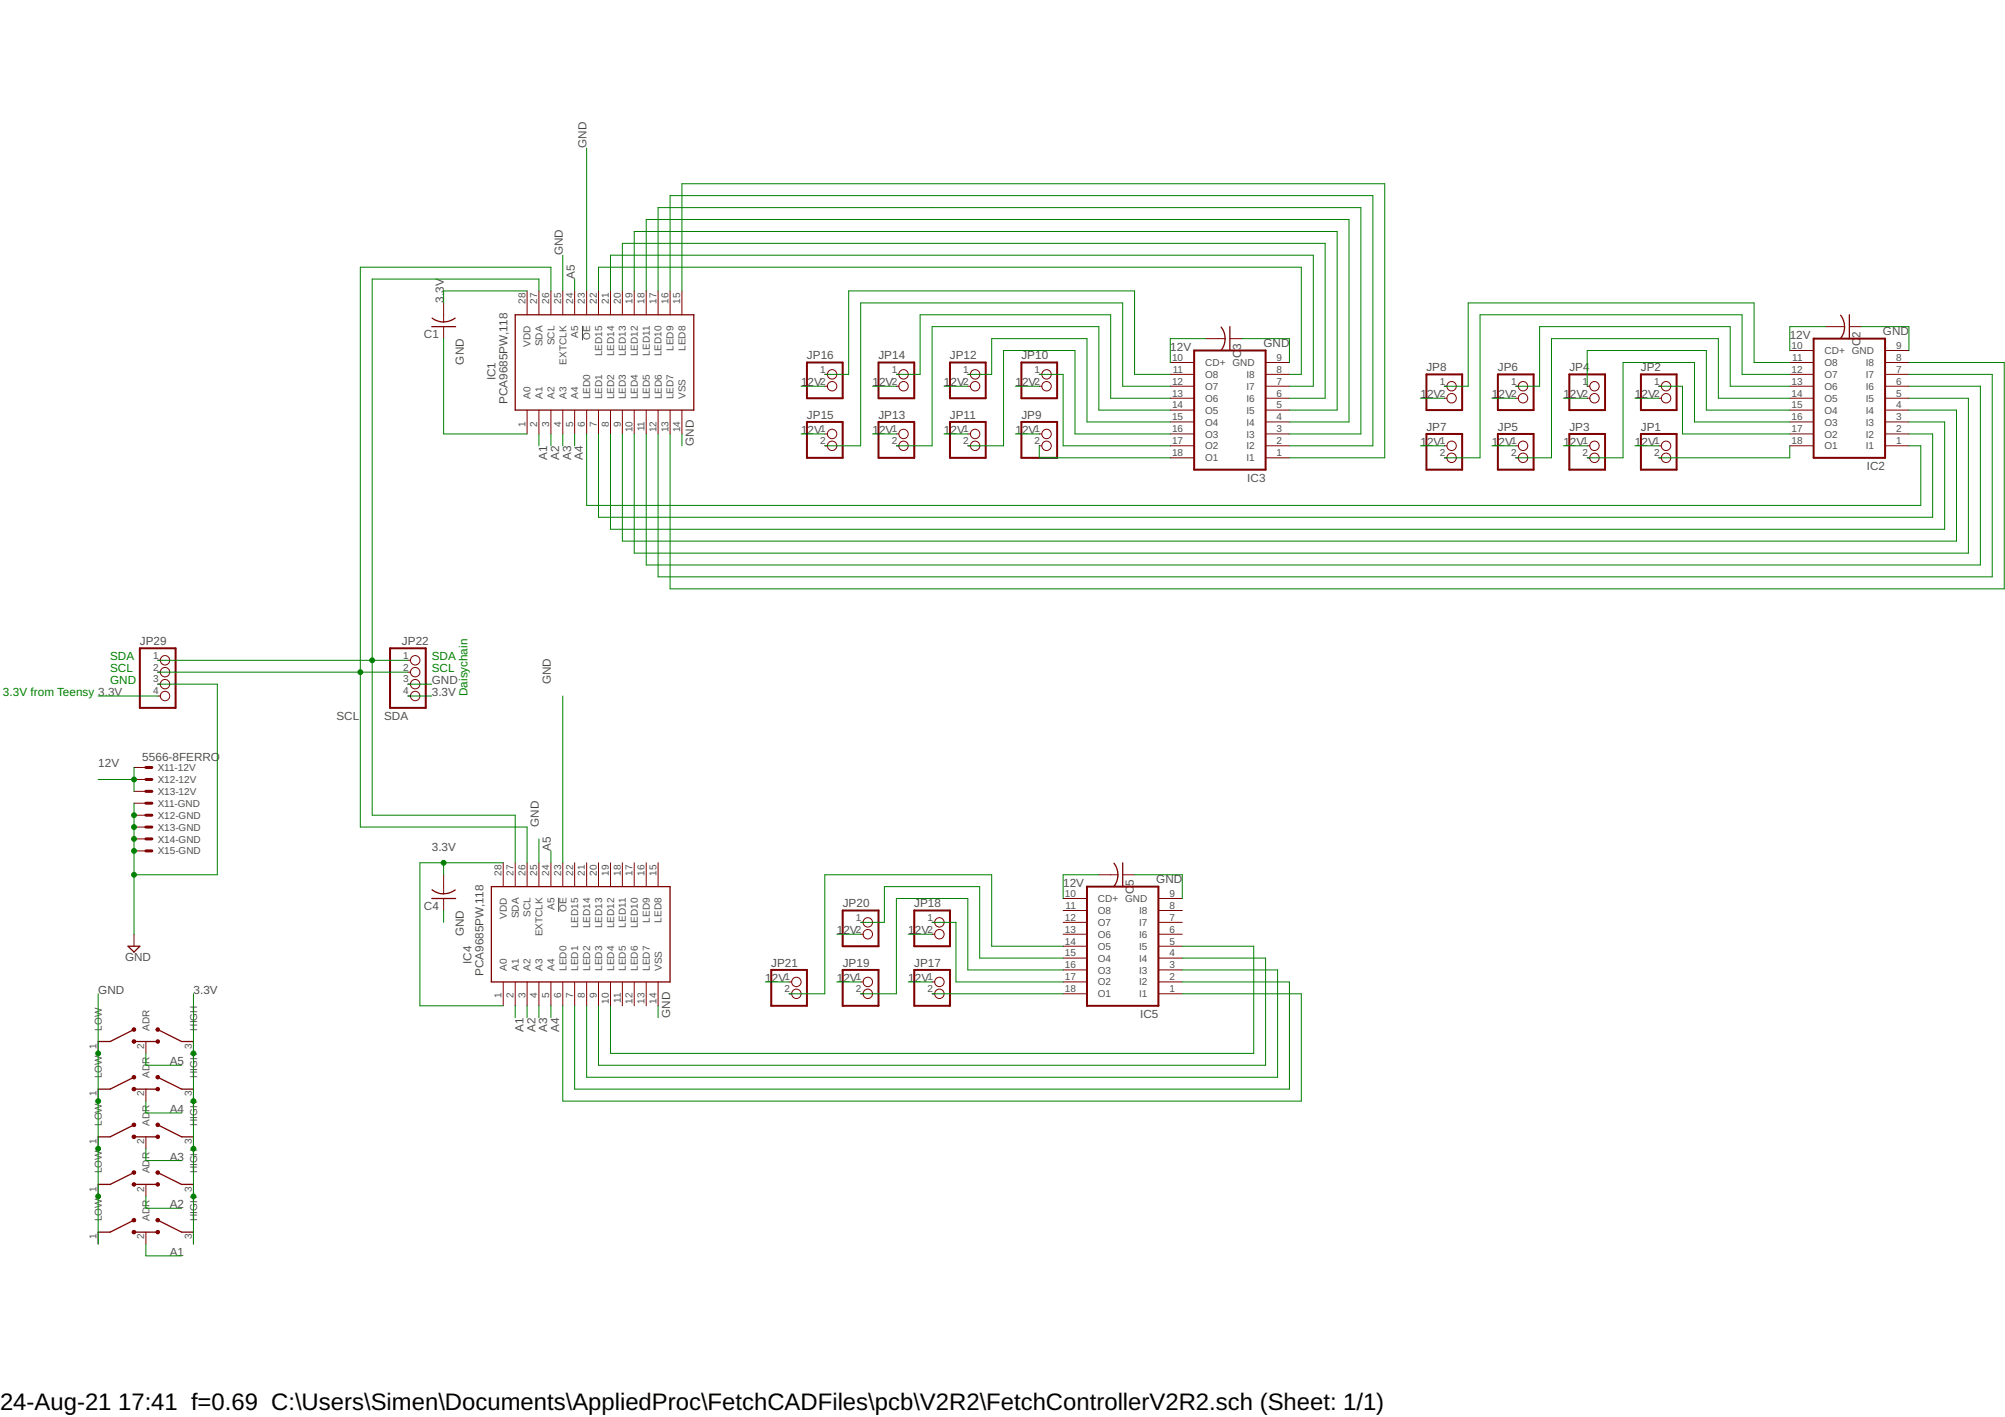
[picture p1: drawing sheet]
<svg xmlns="http://www.w3.org/2000/svg" width="297mm" height="210mm" viewBox="0 0 297 210" stroke-linecap="round" stroke-linejoin="round" font-family="sans-serif">
<path d="M86.3 48.3v2.1M82.8 133v2.1" fill="none" stroke="#505050" stroke-width=".15"/>
<g fill="none" stroke="#800000" stroke-width=".19">
<path d="M64 48.4h3.5M64 47.1a2.78 2.78 0 0 0 3.4 0M76.3 46.6h26.5v14.1h-26.5zM180.9 48.5a2.81 2.81 0 0 1 0 3.4M182.2 48.4v3.5M272.7 46.7a2.85 2.85 0 0 1 .6 1.7M273.3 48.4a2.7 2.7 0 0 1-.6 1.7M274 46.6v3.6M64 133.1h3.5M64 131.8a2.82 2.82 0 0 0 3.4 0M72.8 131.3h26.5v14.2h-26.5zM165 127.9a2.85 2.85 0 0 1 .6 1.7"/>
<path d="M165.6 129.6a2.69 2.69 0 0 1-.6 1.7M166.3 127.8v3.5M19 140.2h1.7l-.8 .8zM19.9 152.5l-3.6 1.8h-1.8M19.9 154.3h3.5M19.9 159.6l-3.6 1.7h-1.8M23.4 152.5l3.5 1.8h1.8M23.4 159.6l3.5 1.7h1.8M19.9 161.3h3.5M19.9 166.6l-3.6 1.8h-1.8M19.9 168.4h3.5M19.9 173.7l-3.6 1.8h-1.8"/>
<path d="M19.9 175.5h3.5M23.4 166.6l3.5 1.8h1.8M23.4 173.7l3.5 1.8h1.8M19.9 180.7l-3.6 1.8h-1.8M19.9 182.5h3.5M23.4 180.7l3.5 1.8h1.8"/>
</g>
<g fill="none" stroke="#800000" stroke-width=".15">
<path d="M65.7 44.9v2.8M65.7 48.4v1.8M78.1 43.1v3.5M79.8 43.1v3.5M81.6 43.1v3.5M83.4 43.1v3.5M85.1 43.1v3.5M86.9 43.1v3.5M88.7 43.1v3.5M90.4 43.1v3.5M92.2 43.1v3.5M94 43.1v3.5"/>
<path d="M95.7 43.1v3.5M97.5 43.1v3.5M99.3 43.1v3.5M101 43.1v3.5M122.2 57.2h.4M122.2 55.5h.4M132.8 57.2h.4M132.8 55.5h.4M143.4 57.2h.4M143.4 55.5h.4M154 57.2h.3M154 55.5h.3"/>
<path d="M173.4 57.2h3.5M173.4 59h3.5M173.4 55.5h3.5M173.4 53.7h3.5M178.7 50.2h2.8M182.2 50.2h1.8M187.5 57.2h3.5M187.5 59h3.5M187.5 55.5h3.5M187.5 53.7h3.5M214 57.2h.4M214 59h.4"/>
<path d="M224.6 57.2h.3M224.6 59h.3M235.1 57.2h.4M235.1 59h.4M245.7 57.2h.4M245.7 59h.4M265.2 57.2h3.5M265.2 59h3.5M265.2 55.5h3.5M265.2 53.7h3.5M265.2 51.9h3.5M270.4 48.4h2.9"/>
<path d="M274 48.4h1.7M279.3 57.2h3.5M279.3 59h3.5M279.3 55.5h3.5M279.3 53.7h3.5M279.3 51.9h3.5M78.1 60.7v3.6M79.8 60.7v3.6M81.6 60.7v3.6M83.4 60.7v3.6M85.1 60.7v3.6M86.9 60.7v3.6"/>
<path d="M88.7 60.7v3.6M90.4 60.7v3.6M92.2 60.7v3.6M94 60.7v3.6M95.7 60.7v3.6M97.5 60.7v3.6M99.3 60.7v3.6M101 60.7v3.6M122.2 66h.4M122.2 64.3h.4M132.8 66h.4M132.8 64.3h.4"/>
<path d="M143.4 66h.4M143.4 64.3h.4M154 66h.3M154 64.3h.3M173.4 66h3.5M173.4 67.8h3.5M173.4 64.3h3.5M173.4 62.5h3.5M173.4 60.7h3.5M187.5 66h3.5M187.5 67.8h3.5M187.5 64.3h3.5"/>
<path d="M187.5 62.5h3.5M187.5 60.7h3.5M214 66h.4M214 67.8h.4M224.6 66h.3M224.6 67.8h.3M235.1 66h.4M235.1 67.8h.4M245.7 66h.4M245.7 67.8h.4M265.2 66h3.5M265.2 64.3h3.5"/>
<path d="M265.2 62.5h3.5M265.2 60.7h3.5M279.3 66h3.5M279.3 64.3h3.5M279.3 62.5h3.5M279.3 60.7h3.5M23.4 97.8h.4M23.4 99.6h.4M60.4 97.8h.4M60.4 99.6h.4M19.9 113.7h1.7M19.9 115.5h1.7"/>
<path d="M19.9 117.2h1.7M19.9 119h1.7M23.4 101.3h.4M23.4 103.1h.4M60.4 101.3h.4M60.4 103.1h.4M19.9 138.4v1.8M19.9 120.8h1.7M19.9 122.5h1.7M19.9 124.3h1.7M19.9 126h1.7M65.7 129.6v2.8"/>
<path d="M65.7 133.1v1.8M74.5 127.8v3.5M76.3 127.8v3.5M78.1 127.8v3.5M79.8 127.8v3.5M81.6 127.8v3.5M83.4 127.8v3.5M85.1 127.8v3.5M86.9 127.8v3.5M88.7 127.8v3.5M90.4 127.8v3.5M92.2 127.8v3.5"/>
<path d="M94 127.8v3.5M95.7 127.8v3.5M97.5 127.8v3.5M127.5 136.6h.4M127.5 138.4h.4M138.1 136.6h.4M138.1 138.4h.4M157.5 136.6h3.5M157.5 138.4h3.5M157.5 134.9h3.5M157.5 133.1h3.5M162.8 129.6h2.8"/>
<path d="M166.3 129.6h1.8M171.6 136.6h3.6M171.6 138.4h3.6M171.6 134.9h3.6M171.6 133.1h3.6M14.5 154.3v1.7M21.6 154.3v1.7M28.7 154.3v1.7M74.5 145.5v3.5M76.3 145.5v3.5M78.1 145.5v3.5M79.8 145.5v3.5"/>
<path d="M81.6 145.5v3.5M83.4 145.5v3.5M85.1 145.5v3.5M86.9 145.5v3.5M88.7 145.5v3.5M90.4 145.5v3.5M92.2 145.5v3.5M94 145.5v3.5M95.7 145.5v3.5M97.5 145.5v3.5M116.9 145.5h.4M116.9 147.2h.4"/>
<path d="M127.5 145.5h.4M127.5 147.2h.4M138.1 145.5h.4M138.1 147.2h.4M157.5 145.5h3.5M157.5 147.2h3.5M157.5 143.7h3.5M157.5 141.9h3.5M157.5 140.2h3.5M171.6 145.5h3.6M171.6 147.2h3.6M171.6 143.7h3.6"/>
<path d="M171.6 141.9h3.6M171.6 140.2h3.6M14.5 161.3v1.8M14.5 168.4v1.8M14.5 175.5v1.7M21.6 161.3v1.8M21.6 168.4v1.8M21.6 175.5v1.7M28.7 161.3v1.8M28.7 168.4v1.8M28.7 175.5v1.7M14.5 182.5v1.8"/>
<path d="M21.6 182.5v1.8M28.7 182.5v1.8"/>
<circle cx="123.3" cy="57.2" r=".7"/>
<circle cx="123.3" cy="55.5" r=".7"/>
<circle cx="133.9" cy="55.5" r=".7"/>
<circle cx="133.9" cy="57.2" r=".7"/>
<circle cx="144.5" cy="57.2" r=".7"/>
<circle cx="144.5" cy="55.5" r=".7"/>
<circle cx="155" cy="55.5" r=".7"/>
<circle cx="155" cy="57.2" r=".7"/>
<circle cx="215.1" cy="57.2" r=".7"/>
<circle cx="215.1" cy="59" r=".7"/>
<circle cx="225.6" cy="57.2" r=".7"/>
<circle cx="225.6" cy="59" r=".7"/>
<circle cx="236.2" cy="57.2" r=".7"/>
<circle cx="236.2" cy="59" r=".7"/>
<circle cx="246.8" cy="57.2" r=".7"/>
<circle cx="246.8" cy="59" r=".7"/>
<circle cx="123.3" cy="64.3" r=".7"/>
<circle cx="123.3" cy="66" r=".7"/>
<circle cx="133.9" cy="64.3" r=".7"/>
<circle cx="133.9" cy="66" r=".7"/>
<circle cx="144.5" cy="64.3" r=".7"/>
<circle cx="144.5" cy="66" r=".7"/>
<circle cx="155" cy="66" r=".7"/>
<circle cx="155" cy="64.3" r=".7"/>
<circle cx="215.1" cy="67.8" r=".7"/>
<circle cx="215.1" cy="66" r=".7"/>
<circle cx="225.6" cy="67.8" r=".7"/>
<circle cx="225.6" cy="66" r=".7"/>
<circle cx="236.2" cy="67.8" r=".7"/>
<circle cx="236.2" cy="66" r=".7"/>
<circle cx="246.8" cy="66" r=".7"/>
<circle cx="246.8" cy="67.8" r=".7"/>
<circle cx="24.4" cy="97.8" r=".7"/>
<circle cx="24.4" cy="99.6" r=".7"/>
<circle cx="61.5" cy="97.8" r=".7"/>
<circle cx="61.5" cy="99.6" r=".7"/>
<circle cx="24.4" cy="101.3" r=".7"/>
<circle cx="24.4" cy="103.1" r=".7"/>
<circle cx="61.5" cy="101.3" r=".7"/>
<circle cx="61.5" cy="103.1" r=".7"/>
<circle cx="128.6" cy="138.4" r=".7"/>
<circle cx="128.6" cy="136.6" r=".7"/>
<circle cx="139.2" cy="138.4" r=".7"/>
<circle cx="139.2" cy="136.6" r=".7"/>
<circle cx="118" cy="145.5" r=".7"/>
<circle cx="118" cy="147.2" r=".7"/>
<circle cx="128.6" cy="147.2" r=".7"/>
<circle cx="128.6" cy="145.5" r=".7"/>
<circle cx="139.2" cy="145.5" r=".7"/>
<circle cx="139.2" cy="147.2" r=".7"/>
</g>
<path d="M21.6 113.7h.9M21.6 115.5h.9M21.6 117.2h.9M21.6 119h.9M21.6 120.8h.9M21.6 122.5h.9M21.6 124.3h.9M21.6 126h.9" fill="none" stroke="#800000" stroke-width=".44"/>
<g fill="none" stroke="#800000" stroke-width=".3">
<path d="M119.5 53.7h5.3v5.3h-5.3zM130.2 53.7h5.2v5.3h-5.2zM140.7 53.7h5.3v5.3h-5.3zM151.3 53.7h5.3v5.3h-5.3zM176.9 51.9h10.6v17.7h-10.6zM211.3 55.5h5.3v5.2h-5.3zM221.9 55.5h5.3v5.2h-5.3zM232.5 55.5h5.3v5.2h-5.3zM243.1 55.5h5.3v5.2h-5.3zM268.7 50.2h10.6v17.6h-10.6zM119.5 62.5h5.3v5.3h-5.3zM130.2 62.5h5.2v5.3h-5.2z"/>
<path d="M140.7 62.5h5.3v5.3h-5.3zM151.3 62.5h5.3v5.3h-5.3zM211.3 64.3h5.3v5.3h-5.3zM221.9 64.3h5.3v5.3h-5.3zM232.5 64.3h5.3v5.3h-5.3zM243.1 64.3h5.3v5.3h-5.3zM20.7 96h5.3v8.9h-5.3zM57.8 96h5.3v8.9h-5.3zM124.8 134.9h5.4v5.3h-5.4zM135.4 134.9h5.3v5.3h-5.3zM161 131.3h10.6v17.7h-10.6zM114.3 143.7h5.2v5.3h-5.2z"/>
<path d="M124.8 143.7h5.4v5.3h-5.4zM135.4 143.7h5.3v5.3h-5.3z"/>
</g>
<g fill="#800000" stroke="#800000" stroke-width=".15">
<path d="M19.6 154.1l.2-.1 .3 .1v.3l-.2 .1-.3-.1v-.1l.2-.1 .1 .1v.1l-.3-.1z" fill-rule="evenodd"/>
<path d="M23.2 154.1l.1-.1 .3 .1v.3l-.1 .1-.3-.1-.1-.1 .2-.1 .2 .1-.1 .1-.3-.1z" fill-rule="evenodd"/>
<path d="M23.2 152.4l.3-.1 .1 .2v.2l-.1 .1-.3-.1-.1-.2 .2-.1 .2 .1-.1 .1-.3-.1z" fill-rule="evenodd"/>
<path d="M19.6 152.4l.2-.1 .3 .1v.3l-.2 .1-.3-.1v-.2l.2-.1 .1 .1v.1l-.3-.1z" fill-rule="evenodd"/>
<path d="M19.6 161.2l.3-.1 .2 .1v.3l-.2 .1-.3-.1v-.2l.2-.1 .1 .1v.1l-.3-.1z" fill-rule="evenodd"/>
<path d="M23.2 161.2l.3-.1 .1 .2v.2l-.1 .1-.3-.1-.1-.2 .2-.1 .2 .1-.1 .1-.3-.1z" fill-rule="evenodd"/>
<path d="M23.2 159.4l.1-.1 .3 .1v.3l-.1 .1-.3-.1-.1-.1 .2-.1 .2 .1-.1 .1-.3-.1z" fill-rule="evenodd"/>
<path d="M19.6 159.4l.2-.1 .3 .1v.3l-.3 .1-.2-.2 .3-.1-.1 .2-.2-.1z" fill-rule="evenodd"/>
<path d="M19.6 168.2l.2-.1 .3 .1v.4l-.3 .1-.2-.3 .3-.1-.1 .2-.2-.1z" fill-rule="evenodd"/>
<path d="M23.2 168.2l.1-.1 .3 .1v.4l-.1 .1-.3-.1-.1-.2 .2-.1 .2 .1-.1 .1-.3-.1z" fill-rule="evenodd"/>
<path d="M23.2 166.5l.3-.1 .1 .2v.2l-.1 .1-.3-.1-.1-.2 .2-.1 .2 .1-.1 .1-.3-.1z" fill-rule="evenodd"/>
<path d="M19.6 166.5l.2-.1 .3 .1v.3l-.2 .1-.3-.1v-.2l.2-.1 .1 .1v.1l-.3-.1z" fill-rule="evenodd"/>
<path d="M19.6 175.3l.3-.1 .2 .1v.3l-.3 .1-.2-.2 .2-.1 .1 .1h-.3z" fill-rule="evenodd"/>
<path d="M23.2 175.3l.3-.1 .1 .3v.1l-.3 .1-.2-.2 .2-.1 .2 .1h-.1h-.3z" fill-rule="evenodd"/>
<path d="M23.2 173.5l.1-.1 .3 .1v.3l-.1 .1-.3-.1-.1-.1 .2-.1 .2 .1-.1 .1-.3-.1z" fill-rule="evenodd"/>
<path d="M19.6 173.5l.2-.1 .3 .1v.3l-.2 .1-.3-.1v-.1l.2-.1 .1 .1v.1l-.3-.1z" fill-rule="evenodd"/>
<path d="M19.6 182.4l.2-.1 .3 .1v.3l-.3 .1-.2-.3h.3l-.1 .1-.2-.1z" fill-rule="evenodd"/>
<path d="M23.2 182.4l.1-.1 .3 .1v.3l-.1 .1-.3-.1-.1-.2 .2-.1 .2 .1-.1 .1-.3-.1z" fill-rule="evenodd"/>
<path d="M23.2 180.6l.3-.1 .1 .2v.2l-.1 .1-.3-.1-.1-.2h.2h.2l-.1 .1-.3-.1z" fill-rule="evenodd"/>
<path d="M19.6 180.6l.2-.1 .3 .1v.3l-.2 .1-.3-.1v-.2h.2h.1v.1l-.3-.1z" fill-rule="evenodd"/>
</g>
<g fill="none" stroke="#008000" stroke-width=".15">
<path d="M83.4 37.8v5.3M86.9 21.9v21.2M65.7 50.2v14.1h12.4M78.1 43.1h-12.4v1.8M79.8 43.1v-1.8h-24.7v79.5h21.2v7M81.6 43.1v-3.5h-28.2v82.9h24.7v5.3M85.1 41.3v1.8M88.7 43.1v-3.5h104.1v15.9h-1.8M90.4 43.1v-5.3h104.2v19.4h-3.6M92.2 43.1v-7.1h104.1v23h-5.3M94 43.1v-8.8h104.1v26.4h-7.1M95.7 43.1v-10.6h104.2v30h-8.9"/>
<path d="M97.5 43.1v-12.3h104.1v33.5h-10.6M99.3 43.1v-14.1h104.1v37h-12.4M101 43.1v-15.9h104.1v40.6h-14.1M118.7 57.2h3.5M122.2 55.5h3.5v-12.4h42.4v12.4h5.3M129.3 57.2h3.5M132.8 55.5h3.5v-8.9h28.2v12.4h8.9M139.8 57.2h3.6M143.4 55.5h3.5v-5.3h14.1v12.3h12.4M150.4 57.2h3.6M154 55.5h3.5v10.5h15.9M173.4 57.2h-7.1v-12.3h-38.8v21.1h-5.3"/>
<path d="M178.7 50.2h-5.3v3.5M184 50.2h7v3.5M210.4 59h3.6M221 59h3.6M224.6 57.2h3.5v-8.8h28.2v8.8h8.9M231.6 59h3.5M235.1 57.2v-5.3h17.7v8.8h12.4M242.2 59h3.5M245.7 57.2h3.6v7.1h15.9M265.2 59h-10.6v-8.8h-24.8v17.6h-5.2M265.2 55.5h-7.1v-8.9h-38.8v21.2h-5.3M265.2 53.7h-5.3v-8.8h-42.4v12.3h-3.5"/>
<path d="M270.4 48.4h-5.2v3.5M275.7 48.4h7.1v3.5M282.8 55.5h12.3v29.9h-197.6v-21.1M282.8 59h8.8v22.9h-197.6v-17.6M282.8 53.7h14.1v33.5h-197.6v-22.9M282.8 57.2h10.6v26.5h-197.7v-19.4M79.8 64.3v1.7M81.6 64.3v1.7M83.4 64.3v1.7M85.1 64.3v1.7M86.9 64.3v10.6h197.7v-8.9h-1.8M88.7 64.3v12.3h197.6v-12.3h-3.5"/>
<path d="M101 64.3v1.7M118.7 64.3h3.5M129.3 64.3h3.5M139.8 64.3h3.6M150.4 64.3h3.6M154 66v1.8h19.4M173.4 64.3h-14.1v-12.4h-10.6v14.1h-5.3M173.4 60.7h-10.6v-12.3h-24.7v17.6h-5.3M210.4 66h3.6M221 66h3.6M231.6 66h3.5M242.2 66h3.5"/>
<path d="M265.2 62.5h-14.2v-8.8h-10.5v14.1h-5.4M265.2 66v1.8h-19.5M282.8 62.5h5.3v15.9h-197.7v-14.1M282.8 60.7h7.1v19.5h-197.7v-15.9M23.4 97.8h37M23.4 99.6h37M14.5 103.1h8.9M14.5 115.5h5.4M19.9 113.7v3.5M19.9 119v19.4M23.4 101.3h8.8v28.3h-12.3M60.4 101.3h3.6"/>
<path d="M60.4 103.1h3.6M83.4 103.1v24.7M65.7 127.8v1.8M65.7 134.9v1.7M74.5 127.8h-12.3v21.2h12.3M79.8 124.3v3.5M81.6 126v1.8M124 138.4h3.5M127.5 136.6h3.5v-5.3h14.1v10.6h12.4M134.6 138.4h3.5M138.1 136.6h3.5v8.9h15.9M162.8 129.6h-5.3v3.5"/>
<path d="M168.1 129.6h7.1v3.5M14.5 147.2v37.1M21.6 156v1.8h5.3M28.7 147.2v37.1M76.3 149v1.7M78.1 149v1.7M79.8 149v1.7M81.6 149v1.7M97.5 149v1.7M113.4 145.5h3.5M124 145.5h3.5M134.6 145.5h3.5"/>
<path d="M138.1 147.2h19.4M157.5 140.2h-10.6v-10.6h-24.7v17.6h-5.3M157.5 143.7h-14.1v-10.6h-10.6v14.1h-5.3M175.2 145.5h15.8v15.8h-105.9v-12.3M175.2 147.2h17.6v15.9h-109.4v-14.1M175.2 143.7h14.1v15.9h-102.4v-10.6M175.2 140.2h10.5v15.8h-95.3v-7M175.2 141.9h12.3v15.9h-98.8v-8.8M21.6 163.1v1.8h5.3M21.6 170.2v1.7h5.3M21.6 177.2v1.8h5.3M21.6 184.3v1.7h5.3"/>
</g>
<g fill="#008000" stroke="#008000" stroke-width=".15">
<circle cx="19.9" cy="126" r=".36"/>
<circle cx="19.9" cy="124.3" r=".36"/>
<circle cx="19.9" cy="122.5" r=".36"/>
<circle cx="19.9" cy="120.8" r=".36"/>
<circle cx="19.9" cy="129.6" r=".36"/>
<circle cx="14.5" cy="156" r=".36"/>
<circle cx="14.5" cy="163.1" r=".36"/>
<circle cx="14.5" cy="170.2" r=".36"/>
<circle cx="14.5" cy="177.2" r=".36"/>
<circle cx="65.7" cy="127.8" r=".36"/>
<circle cx="28.7" cy="156" r=".36"/>
<circle cx="28.7" cy="163.1" r=".36"/>
<circle cx="28.7" cy="170.2" r=".36"/>
<circle cx="28.7" cy="177.2" r=".36"/>
<circle cx="19.9" cy="115.5" r=".36"/>
<circle cx="55.1" cy="97.8" r=".36"/>
<circle cx="53.4" cy="99.6" r=".36"/>
</g>
<g font-size="3.5">
<text x="0" y="208.9">24-Aug-21</text>
<text x="17.5" y="208.9">17:41 f=0.69 C:\Users\Simen\Documents\AppliedProc\FetchCADFiles\pcb\V2R2\FetchControllerV2R2.sch (Sheet: 1/1)</text>
</g>
<g font-size="1.7" fill="#505050">
<text x="86.9" y="21.9" transform="rotate(-90 86.9 21.9)">GND</text>
<text x="83.4" y="37.8" transform="rotate(-90 83.4 37.8)">GND</text>
<text x="85.1" y="41.3" transform="rotate(-90 85.1 41.3)">A5</text>
<text x="65.7" y="44.9" transform="rotate(-90 65.7 44.9)">3.3V</text>
<text x="62.8" y="50.1">C1</text>
<text x="119.6" y="53.3">JP16</text>
<text x="130.1" y="53.3">JP14</text>
<text x="140.7" y="53.3">JP12</text>
<text x="151.3" y="53.3">JP10</text>
<text x="173.4" y="51.9">12V</text>
<text x="183.9" y="53.1" transform="rotate(-90 183.9 53.1)">C</text>
<text x="183.9" y="51.8" transform="rotate(-90 183.9 51.8)">3</text>
<text x="187.2" y="51.4">GND</text>
<text x="265.2" y="50.2">12V</text>
<text x="275.6" y="51.3" transform="rotate(-90 275.6 51.3)">C</text>
<text x="275.6" y="50.1" transform="rotate(-90 275.6 50.1)">2</text>
<text x="278.9" y="49.6">GND</text>
<text x="68.7" y="54" transform="rotate(-90 68.7 54)">GND</text>
<text x="73.4" y="56.3" transform="rotate(-90 73.4 56.3)">IC1</text>
<text x="75.2" y="59.9" transform="rotate(-90 75.2 59.9)">PCA9685PW,118</text>
<text x="118.7" y="57.2">1</text>
<text x="119.6" y="57.2">2V</text>
<text x="129.3" y="57.2">1</text>
<text x="130.2" y="57.2">2V</text>
<text x="139.9" y="57.2">1</text>
<text x="140.8" y="57.2">2V</text>
<text x="150.4" y="57.2">1</text>
<text x="151.4" y="57.2">2V</text>
<text x="210.4" y="59">1</text>
<text x="211.3" y="55">JP8</text>
<text x="211.4" y="59">2V</text>
<text x="221" y="59">1</text>
<text x="221.9" y="55">JP6</text>
<text x="222" y="59">2V</text>
<text x="231.6" y="59">1</text>
<text x="232.5" y="55">JP4</text>
<text x="232.6" y="59">2V</text>
<text x="242.2" y="59">1</text>
<text x="243.1" y="55">JP2</text>
<text x="243.2" y="59">2V</text>
<text x="118.7" y="64.3">1</text>
<text x="119.6" y="62.1">JP15</text>
<text x="119.6" y="64.3">2V</text>
<text x="129.3" y="64.3">1</text>
<text x="130.1" y="62.1">JP13</text>
<text x="130.2" y="64.3">2V</text>
<text x="139.9" y="64.3">1</text>
<text x="140.7" y="62.1">JP11</text>
<text x="140.8" y="64.3">2V</text>
<text x="150.4" y="64.3">1</text>
<text x="151.3" y="62.1">JP9</text>
<text x="151.4" y="64.3">2V</text>
<text x="211.3" y="63.8">JP7</text>
<text x="221.9" y="63.8">JP5</text>
<text x="232.5" y="63.8">JP3</text>
<text x="243.1" y="63.8">JP1</text>
<text x="81.1" y="68.2" transform="rotate(-90 81.1 68.2)">A1</text>
<text x="82.8" y="68.2" transform="rotate(-90 82.8 68.2)">A2</text>
<text x="84.6" y="68.2" transform="rotate(-90 84.6 68.2)">A3</text>
<text x="86.4" y="68.2" transform="rotate(-90 86.4 68.2)">A4</text>
<text x="102.8" y="66" transform="rotate(-90 102.8 66)">GND</text>
<text x="184.8" y="71.3">IC3</text>
<text x="210.4" y="66">1</text>
<text x="211.4" y="66">2V</text>
<text x="221" y="66">1</text>
<text x="222" y="66">2V</text>
<text x="231.6" y="66">1</text>
<text x="232.6" y="66">2V</text>
<text x="242.2" y="66">1</text>
<text x="243.2" y="66">2V</text>
<text x="276.6" y="69.6">IC2</text>
<text x="20.7" y="95.6">JP29</text>
<text x="59.6" y="95.6">JP22</text>
<text x="64" y="101.3">GND</text>
<text x="81.6" y="101.3" transform="rotate(-90 81.6 101.3)">GND</text>
<text x="49.8" y="106.6">SCL</text>
<text x="56.9" y="106.6">SDA</text>
<text x="64" y="103.1">3.3V</text>
<text x="14.6" y="113.7">12V</text>
<text x="21.1" y="112.7">5566-8FERRO</text>
<text x="79.8" y="122.5" transform="rotate(-90 79.8 122.5)">GND</text>
<text x="64" y="126">3.3V</text>
<text x="81.6" y="126" transform="rotate(-90 81.6 126)">A5</text>
<text x="157.5" y="131.3">12V</text>
<text x="168" y="131.3" transform="rotate(-90 168 131.3)">5</text>
<text x="171.3" y="130.8">GND</text>
<text x="62.8" y="134.8">C4</text>
<text x="124.9" y="134.4">JP20</text>
<text x="135.4" y="134.4">JP18</text>
<text x="168" y="132.5" transform="rotate(-90 168 132.5)">C</text>
<text x="18.5" y="142.4">GND</text>
<text x="68.7" y="138.7" transform="rotate(-90 68.7 138.7)">GND</text>
<text x="69.9" y="142.8" transform="rotate(-90 69.9 142.8)">IC4</text>
<text x="114.3" y="143.2">JP21</text>
<text x="124" y="138.4">1</text>
<text x="124.9" y="143.2">JP19</text>
<text x="124.9" y="138.4">2V</text>
<text x="134.6" y="138.4">1</text>
<text x="135.4" y="143.2">JP17</text>
<text x="135.5" y="138.4">2V</text>
<text x="14.6" y="147.2">GND</text>
<text x="28.7" y="147.2">3.3V</text>
<text x="71.6" y="144.6" transform="rotate(-90 71.6 144.6)">PCA9685PW,118</text>
<text x="113.4" y="145.5">1</text>
<text x="114.4" y="145.5">2V</text>
<text x="124" y="145.5">1</text>
<text x="124.9" y="145.5">2V</text>
<text x="134.6" y="145.5">1</text>
<text x="135.5" y="145.5">2V</text>
<text x="77.5" y="152.9" transform="rotate(-90 77.5 152.9)">A1</text>
<text x="79.3" y="152.9" transform="rotate(-90 79.3 152.9)">A2</text>
<text x="81.1" y="152.9" transform="rotate(-90 81.1 152.9)">A3</text>
<text x="82.8" y="152.9" transform="rotate(-90 82.8 152.9)">A4</text>
<text x="99.3" y="150.7" transform="rotate(-90 99.3 150.7)">GND</text>
<text x="168.9" y="150.7">IC5</text>
<text x="25.1" y="157.8">A5</text>
<text x="25.1" y="164.9">A4</text>
<text x="25.1" y="171.9">A3</text>
<text x="25.1" y="179">A2</text>
<text x="25.1" y="186">A1</text>
</g>
<g font-size="1.7" fill="#008000">
<text x="16.3" y="101.3">GND</text>
<text x="16.3" y="99.6">SCL</text>
<text x="16.3" y="97.8">SDA</text>
<text x="64" y="99.6">SCL</text>
<text x="64" y="97.8">SDA</text>
<text x=".4" y="103.1">3.3V from Teensy 3.3V</text>
<text x="69.3" y="103.1" transform="rotate(-90 69.3 103.1)">Daisychain</text>
</g>
<g font-size="1.5" fill="#505050">
<text x="77.8" y="45" transform="rotate(-90 77.8 45)">28</text>
<text x="79.6" y="45" transform="rotate(-90 79.6 45)">27</text>
<text x="81.4" y="45" transform="rotate(-90 81.4 45)">26</text>
<text x="83.1" y="45" transform="rotate(-90 83.1 45)">25</text>
<text x="84.9" y="45" transform="rotate(-90 84.9 45)">24</text>
<text x="86.7" y="45" transform="rotate(-90 86.7 45)">23</text>
<text x="88.4" y="45" transform="rotate(-90 88.4 45)">22</text>
<text x="90.2" y="45" transform="rotate(-90 90.2 45)">21</text>
<text x="92" y="45" transform="rotate(-90 92 45)">20</text>
<text x="93.7" y="45" transform="rotate(-90 93.7 45)">19</text>
<text x="95.5" y="45" transform="rotate(-90 95.5 45)">18</text>
<text x="97.2" y="45" transform="rotate(-90 97.2 45)">17</text>
<text x="99" y="45" transform="rotate(-90 99 45)">16</text>
<text x="100.8" y="45" transform="rotate(-90 100.8 45)">15</text>
<text x="78.6" y="51.4" transform="rotate(-90 78.6 51.4)">VDD</text>
<text x="80.4" y="51.3" transform="rotate(-90 80.4 51.3)">SDA</text>
<text x="82.1" y="51.2" transform="rotate(-90 82.1 51.2)">SCL</text>
<text x="85.7" y="50.1" transform="rotate(-90 85.7 50.1)">A5</text>
<text x="87.4" y="50.4" transform="rotate(-90 87.4 50.4)">OE</text>
<text x="89.2" y="52.8" transform="rotate(-90 89.2 52.8)">LED15</text>
<text x="91" y="52.8" transform="rotate(-90 91 52.8)">LED14</text>
<text x="92.7" y="52.8" transform="rotate(-90 92.7 52.8)">LED13</text>
<text x="94.5" y="52.8" transform="rotate(-90 94.5 52.8)">LED12</text>
<text x="96.3" y="52.7" transform="rotate(-90 96.3 52.7)">LED11</text>
<text x="98" y="52.8" transform="rotate(-90 98 52.8)">LED10</text>
<text x="99.8" y="52" transform="rotate(-90 99.8 52)">LED9</text>
<text x="101.6" y="52" transform="rotate(-90 101.6 52)">LED8</text>
<text x="173.6" y="53.4">10</text>
<text x="189.1" y="53.4">9</text>
<text x="265.4" y="51.7">10</text>
<text x="265.5" y="53.4">11</text>
<text x="270.3" y="52.5">CD+ GND</text>
<text x="280.9" y="53.4">8</text>
<text x="280.9" y="51.7">9</text>
<text x="78.6" y="59.1" transform="rotate(-90 78.6 59.1)">A0</text>
<text x="80.4" y="59.1" transform="rotate(-90 80.4 59.1)">A1</text>
<text x="82.1" y="59.1" transform="rotate(-90 82.1 59.1)">A2</text>
<text x="83.9" y="54" transform="rotate(-90 83.9 54)">EXTCLK</text>
<text x="83.9" y="59.1" transform="rotate(-90 83.9 59.1)">A3</text>
<text x="85.7" y="59.1" transform="rotate(-90 85.7 59.1)">A4</text>
<text x="87.4" y="59.1" transform="rotate(-90 87.4 59.1)">LED0</text>
<text x="89.2" y="59.1" transform="rotate(-90 89.2 59.1)">LED1</text>
<text x="91" y="59.1" transform="rotate(-90 91 59.1)">LED2</text>
<text x="92.7" y="59.1" transform="rotate(-90 92.7 59.1)">LED3</text>
<text x="94.5" y="59.1" transform="rotate(-90 94.5 59.1)">LED4</text>
<text x="96.3" y="59.1" transform="rotate(-90 96.3 59.1)">LED5</text>
<text x="98" y="59.1" transform="rotate(-90 98 59.1)">LED6</text>
<text x="99.8" y="59.1" transform="rotate(-90 99.8 59.1)">LED7</text>
<text x="101.6" y="59.1" transform="rotate(-90 101.6 59.1)">VSS</text>
<text x="121.5" y="55.2">1</text>
<text x="121.5" y="57">2</text>
<text x="132.1" y="55.2">1</text>
<text x="132.1" y="57">2</text>
<text x="142.7" y="55.2">1</text>
<text x="142.7" y="57">2</text>
<text x="153.3" y="55.2">1</text>
<text x="153.3" y="57">2</text>
<text x="173.6" y="58.7">13</text>
<text x="173.6" y="57">12</text>
<text x="173.7" y="55.2">11</text>
<text x="178.5" y="56">O8</text>
<text x="178.5" y="59.5">O6</text>
<text x="178.5" y="57.7">O7</text>
<text x="178.5" y="54.2">CD+ GND</text>
<text x="184.6" y="59.5">I6</text>
<text x="184.6" y="57.7">I7</text>
<text x="184.6" y="56">I8</text>
<text x="189.1" y="58.7">6</text>
<text x="189.1" y="57">7</text>
<text x="189.1" y="55.2">8</text>
<text x="213.3" y="57">1</text>
<text x="213.3" y="58.7">2</text>
<text x="223.9" y="57">1</text>
<text x="223.9" y="58.7">2</text>
<text x="234.5" y="57">1</text>
<text x="234.5" y="58.7">2</text>
<text x="245.1" y="57">1</text>
<text x="245.1" y="58.7">2</text>
<text x="265.4" y="58.7">14</text>
<text x="265.4" y="57">13</text>
<text x="265.4" y="55.2">12</text>
<text x="270.3" y="54.2">O8</text>
<text x="270.3" y="59.5">O5</text>
<text x="270.3" y="57.7">O6</text>
<text x="270.3" y="56">O7</text>
<text x="276.4" y="59.5">I5</text>
<text x="276.4" y="57.7">I6</text>
<text x="276.4" y="56">I7</text>
<text x="276.4" y="54.2">I8</text>
<text x="280.9" y="58.7">5</text>
<text x="280.9" y="57">6</text>
<text x="280.9" y="55.2">7</text>
<text x="77.8" y="63.2" transform="rotate(-90 77.8 63.2)">1</text>
<text x="79.6" y="63.2" transform="rotate(-90 79.6 63.2)">2</text>
<text x="81.4" y="63.2" transform="rotate(-90 81.4 63.2)">3</text>
<text x="83.1" y="63.2" transform="rotate(-90 83.1 63.2)">4</text>
<text x="84.9" y="63.2" transform="rotate(-90 84.9 63.2)">5</text>
<text x="86.7" y="63.2" transform="rotate(-90 86.7 63.2)">6</text>
<text x="88.4" y="63.2" transform="rotate(-90 88.4 63.2)">7</text>
<text x="90.2" y="63.2" transform="rotate(-90 90.2 63.2)">8</text>
<text x="92" y="63.2" transform="rotate(-90 92 63.2)">9</text>
<text x="93.7" y="64" transform="rotate(-90 93.7 64)">10</text>
<text x="95.5" y="63.9" transform="rotate(-90 95.5 63.9)">11</text>
<text x="97.2" y="64" transform="rotate(-90 97.2 64)">12</text>
<text x="99" y="64" transform="rotate(-90 99 64)">13</text>
<text x="100.8" y="64" transform="rotate(-90 100.8 64)">14</text>
<text x="121.5" y="64">1</text>
<text x="121.5" y="65.8">2</text>
<text x="132.1" y="64">1</text>
<text x="132.1" y="65.8">2</text>
<text x="142.7" y="64">1</text>
<text x="142.7" y="65.8">2</text>
<text x="153.3" y="64">1</text>
<text x="153.3" y="65.8">2</text>
<text x="173.6" y="65.8">17</text>
<text x="173.6" y="64">16</text>
<text x="173.6" y="62.3">15</text>
<text x="173.6" y="60.5">14</text>
<text x="178.5" y="64.8">O3</text>
<text x="178.5" y="63">O4</text>
<text x="178.5" y="61.3">O5</text>
<text x="184.6" y="64.8">I3</text>
<text x="184.6" y="63">I4</text>
<text x="184.6" y="61.3">I5</text>
<text x="189.1" y="65.8">2</text>
<text x="189.1" y="64">3</text>
<text x="189.1" y="62.3">4</text>
<text x="189.1" y="60.5">5</text>
<text x="213.3" y="65.8">1</text>
<text x="223.9" y="65.8">1</text>
<text x="234.5" y="65.8">1</text>
<text x="245.1" y="65.8">1</text>
<text x="265.4" y="65.8">18</text>
<text x="265.4" y="64">17</text>
<text x="265.4" y="62.3">16</text>
<text x="265.4" y="60.5">15</text>
<text x="270.3" y="64.8">O2</text>
<text x="270.3" y="63">O3</text>
<text x="270.3" y="61.3">O4</text>
<text x="276.4" y="64.8">I2</text>
<text x="276.4" y="63">I3</text>
<text x="276.4" y="61.3">I4</text>
<text x="280.9" y="65.8">1</text>
<text x="280.9" y="64">2</text>
<text x="280.9" y="62.3">3</text>
<text x="280.9" y="60.5">4</text>
<text x="173.6" y="67.6">18</text>
<text x="178.5" y="68.3">O1</text>
<text x="178.5" y="66.6">O2</text>
<text x="184.6" y="68.3">I1</text>
<text x="184.6" y="66.6">I2</text>
<text x="189.1" y="67.6">1</text>
<text x="213.3" y="67.6">2</text>
<text x="223.9" y="67.6">2</text>
<text x="234.5" y="67.6">2</text>
<text x="245.1" y="67.6">2</text>
<text x="270.3" y="66.6">O1</text>
<text x="276.4" y="66.6">I1</text>
<text x="22.7" y="97.6">1</text>
<text x="22.7" y="99.3">2</text>
<text x="22.7" y="101.1">3</text>
<text x="59.8" y="97.6">1</text>
<text x="59.8" y="99.3">2</text>
<text x="59.8" y="101.1">3</text>
<text x="22.7" y="102.9">4</text>
<text x="59.8" y="102.9">4</text>
<text x="23.4" y="114.2">X11-12V</text>
<text x="23.4" y="116">X12-12V</text>
<text x="23.4" y="117.7">X13-12V</text>
<text x="23.4" y="119.5">X11-GND</text>
<text x="23.4" y="121.3">X12-GND</text>
<text x="23.4" y="123">X13-GND</text>
<text x="23.4" y="124.8">X14-GND</text>
<text x="23.4" y="126.6">X15-GND</text>
<text x="74.3" y="129.7" transform="rotate(-90 74.3 129.7)">28</text>
<text x="76.1" y="129.7" transform="rotate(-90 76.1 129.7)">27</text>
<text x="77.8" y="129.7" transform="rotate(-90 77.8 129.7)">26</text>
<text x="79.6" y="129.7" transform="rotate(-90 79.6 129.7)">25</text>
<text x="81.4" y="129.7" transform="rotate(-90 81.4 129.7)">24</text>
<text x="83.1" y="129.7" transform="rotate(-90 83.1 129.7)">23</text>
<text x="84.9" y="129.7" transform="rotate(-90 84.9 129.7)">22</text>
<text x="86.7" y="129.7" transform="rotate(-90 86.7 129.7)">21</text>
<text x="88.4" y="129.7" transform="rotate(-90 88.4 129.7)">20</text>
<text x="90.2" y="129.7" transform="rotate(-90 90.2 129.7)">19</text>
<text x="92" y="129.7" transform="rotate(-90 92 129.7)">18</text>
<text x="93.7" y="129.7" transform="rotate(-90 93.7 129.7)">17</text>
<text x="95.5" y="129.7" transform="rotate(-90 95.5 129.7)">16</text>
<text x="97.2" y="129.7" transform="rotate(-90 97.2 129.7)">15</text>
<text x="75.1" y="136.1" transform="rotate(-90 75.1 136.1)">VDD</text>
<text x="76.8" y="136" transform="rotate(-90 76.8 136)">SDA</text>
<text x="78.6" y="135.9" transform="rotate(-90 78.6 135.9)">SCL</text>
<text x="82.1" y="134.8" transform="rotate(-90 82.1 134.8)">A5</text>
<text x="83.9" y="135.1" transform="rotate(-90 83.9 135.1)">OE</text>
<text x="85.7" y="137.5" transform="rotate(-90 85.7 137.5)">LED15</text>
<text x="87.4" y="137.5" transform="rotate(-90 87.4 137.5)">LED14</text>
<text x="89.2" y="137.5" transform="rotate(-90 89.2 137.5)">LED13</text>
<text x="91" y="137.5" transform="rotate(-90 91 137.5)">LED12</text>
<text x="92.7" y="137.4" transform="rotate(-90 92.7 137.4)">LED11</text>
<text x="94.5" y="137.5" transform="rotate(-90 94.5 137.5)">LED10</text>
<text x="96.3" y="136.7" transform="rotate(-90 96.3 136.7)">LED9</text>
<text x="98" y="136.7" transform="rotate(-90 98 136.7)">LED8</text>
<text x="126.8" y="136.4">1</text>
<text x="137.4" y="136.4">1</text>
<text x="157.8" y="136.4">12</text>
<text x="157.8" y="132.9">10</text>
<text x="157.9" y="134.6">11</text>
<text x="162.7" y="135.4">O8</text>
<text x="162.7" y="137.2">O7</text>
<text x="162.7" y="133.6">CD+ GND</text>
<text x="168.8" y="137.2">I7</text>
<text x="168.8" y="135.4">I8</text>
<text x="173.2" y="136.4">7</text>
<text x="173.2" y="134.6">8</text>
<text x="173.2" y="132.9">9</text>
<text x="75.1" y="143.8" transform="rotate(-90 75.1 143.8)">A0</text>
<text x="76.8" y="143.8" transform="rotate(-90 76.8 143.8)">A1</text>
<text x="78.6" y="143.8" transform="rotate(-90 78.6 143.8)">A2</text>
<text x="80.4" y="138.7" transform="rotate(-90 80.4 138.7)">EXTCLK</text>
<text x="80.4" y="143.8" transform="rotate(-90 80.4 143.8)">A3</text>
<text x="82.1" y="143.8" transform="rotate(-90 82.1 143.8)">A4</text>
<text x="83.9" y="143.8" transform="rotate(-90 83.9 143.8)">LED0</text>
<text x="85.7" y="143.8" transform="rotate(-90 85.7 143.8)">LED1</text>
<text x="87.4" y="143.8" transform="rotate(-90 87.4 143.8)">LED2</text>
<text x="89.2" y="143.8" transform="rotate(-90 89.2 143.8)">LED3</text>
<text x="91" y="143.8" transform="rotate(-90 91 143.8)">LED4</text>
<text x="92.7" y="143.8" transform="rotate(-90 92.7 143.8)">LED5</text>
<text x="94.5" y="143.8" transform="rotate(-90 94.5 143.8)">LED6</text>
<text x="96.3" y="143.8" transform="rotate(-90 96.3 143.8)">LED7</text>
<text x="98" y="143.8" transform="rotate(-90 98 143.8)">VSS</text>
<text x="126.8" y="138.1">2</text>
<text x="137.4" y="138.1">2</text>
<text x="157.8" y="143.4">16</text>
<text x="157.8" y="141.7">15</text>
<text x="157.8" y="139.9">14</text>
<text x="157.8" y="138.1">13</text>
<text x="162.7" y="142.5">O4</text>
<text x="162.7" y="140.7">O5</text>
<text x="162.7" y="138.9">O6</text>
<text x="168.8" y="142.5">I4</text>
<text x="168.8" y="140.7">I5</text>
<text x="168.8" y="138.9">I6</text>
<text x="173.2" y="143.4">3</text>
<text x="173.2" y="141.7">4</text>
<text x="173.2" y="139.9">5</text>
<text x="173.2" y="138.1">6</text>
<text x="74.3" y="147.9" transform="rotate(-90 74.3 147.9)">1</text>
<text x="76.1" y="147.9" transform="rotate(-90 76.1 147.9)">2</text>
<text x="77.8" y="147.9" transform="rotate(-90 77.8 147.9)">3</text>
<text x="79.6" y="147.9" transform="rotate(-90 79.6 147.9)">4</text>
<text x="81.4" y="147.9" transform="rotate(-90 81.4 147.9)">5</text>
<text x="83.1" y="147.9" transform="rotate(-90 83.1 147.9)">6</text>
<text x="84.9" y="147.9" transform="rotate(-90 84.9 147.9)">7</text>
<text x="86.7" y="147.9" transform="rotate(-90 86.7 147.9)">8</text>
<text x="88.4" y="147.9" transform="rotate(-90 88.4 147.9)">9</text>
<text x="90.2" y="148.7" transform="rotate(-90 90.2 148.7)">10</text>
<text x="92" y="148.6" transform="rotate(-90 92 148.6)">11</text>
<text x="93.7" y="148.7" transform="rotate(-90 93.7 148.7)">12</text>
<text x="95.5" y="148.7" transform="rotate(-90 95.5 148.7)">13</text>
<text x="97.2" y="148.7" transform="rotate(-90 97.2 148.7)">14</text>
<text x="116.2" y="145.2">1</text>
<text x="116.2" y="147">2</text>
<text x="126.8" y="145.2">1</text>
<text x="126.8" y="147">2</text>
<text x="137.4" y="145.2">1</text>
<text x="137.4" y="147">2</text>
<text x="157.8" y="147">18</text>
<text x="157.8" y="145.2">17</text>
<text x="162.7" y="147.7">O1</text>
<text x="162.7" y="146">O2</text>
<text x="162.7" y="144.2">O3</text>
<text x="168.8" y="147.7">I1</text>
<text x="168.8" y="146">I2</text>
<text x="168.8" y="144.2">I3</text>
<text x="173.2" y="147">1</text>
<text x="173.2" y="145.2">2</text>
<text x="14.3" y="155.4" transform="rotate(-90 14.3 155.4)">1</text>
<text x="15.1" y="152.7" transform="rotate(-90 15.1 152.7)">LOW</text>
<text x="21.4" y="155.4" transform="rotate(-90 21.4 155.4)">2</text>
<text x="22.1" y="152.7" transform="rotate(-90 22.1 152.7)">ADR</text>
<text x="28.4" y="155.4" transform="rotate(-90 28.4 155.4)">3</text>
<text x="29.2" y="152.7" transform="rotate(-90 29.2 152.7)">HIGH</text>
<text x="15.1" y="159.7" transform="rotate(-90 15.1 159.7)">LOW</text>
<text x="22.1" y="159.7" transform="rotate(-90 22.1 159.7)">AD</text>
<text x="22.1" y="157.6" transform="rotate(-90 22.1 157.6)">R</text>
<text x="29.2" y="159.7" transform="rotate(-90 29.2 159.7)">HIGH</text>
<text x="14.3" y="162.4" transform="rotate(-90 14.3 162.4)">1</text>
<text x="15.1" y="166.8" transform="rotate(-90 15.1 166.8)">LOW</text>
<text x="21.4" y="162.4" transform="rotate(-90 21.4 162.4)">2</text>
<text x="22.1" y="166.8" transform="rotate(-90 22.1 166.8)">AD</text>
<text x="22.1" y="164.7" transform="rotate(-90 22.1 164.7)">R</text>
<text x="28.4" y="162.4" transform="rotate(-90 28.4 162.4)">3</text>
<text x="29.2" y="166.8" transform="rotate(-90 29.2 166.8)">HIGH</text>
<text x="14.3" y="169.5" transform="rotate(-90 14.3 169.5)">1</text>
<text x="15.1" y="173.8" transform="rotate(-90 15.1 173.8)">LOW</text>
<text x="21.4" y="169.5" transform="rotate(-90 21.4 169.5)">2</text>
<text x="22.1" y="173.8" transform="rotate(-90 22.1 173.8)">AD</text>
<text x="22.1" y="171.8" transform="rotate(-90 22.1 171.8)">R</text>
<text x="28.4" y="169.5" transform="rotate(-90 28.4 169.5)">3</text>
<text x="29.2" y="173.8" transform="rotate(-90 29.2 173.8)">HIGH</text>
<text x="14.3" y="176.5" transform="rotate(-90 14.3 176.5)">1</text>
<text x="21.4" y="176.5" transform="rotate(-90 21.4 176.5)">2</text>
<text x="22.1" y="178.8" transform="rotate(-90 22.1 178.8)">R</text>
<text x="28.4" y="176.5" transform="rotate(-90 28.4 176.5)">3</text>
<text x="14.3" y="183.6" transform="rotate(-90 14.3 183.6)">1</text>
<text x="15.1" y="180.9" transform="rotate(-90 15.1 180.9)">LOW</text>
<text x="21.4" y="183.6" transform="rotate(-90 21.4 183.6)">2</text>
<text x="22.1" y="180.9" transform="rotate(-90 22.1 180.9)">AD</text>
<text x="28.4" y="183.6" transform="rotate(-90 28.4 183.6)">3</text>
<text x="29.2" y="180.9" transform="rotate(-90 29.2 180.9)">HIGH</text>
</g>
</svg>
